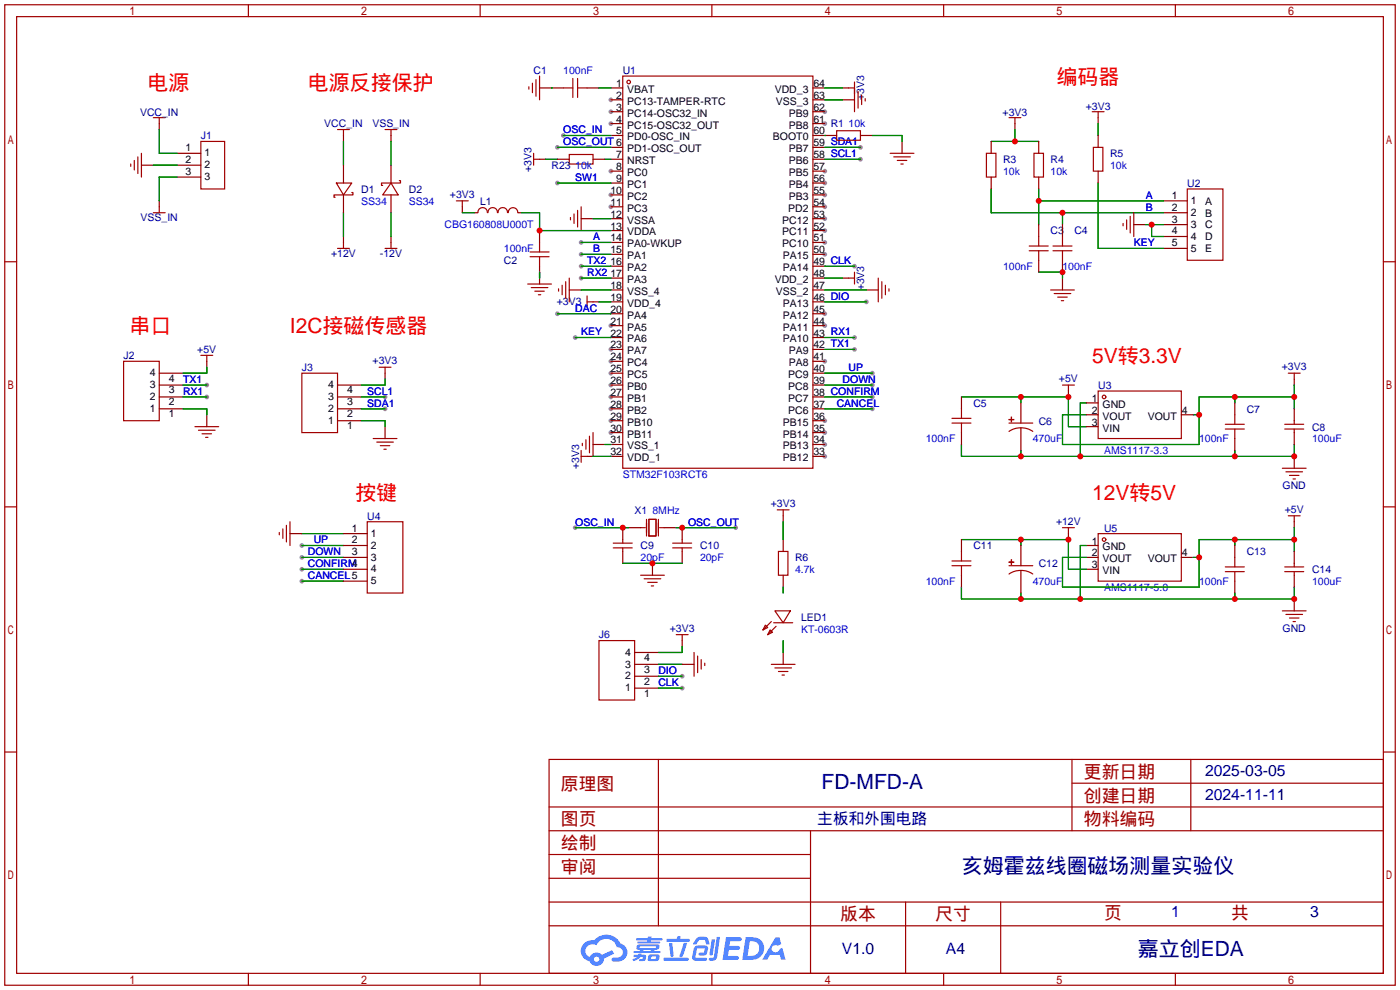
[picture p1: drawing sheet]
<svg xmlns="http://www.w3.org/2000/svg" width="299mm" height="212mm" viewBox="0 0 299 212" stroke-linecap="round" stroke-linejoin="round" font-family="sans-serif">
<g fill="#999">
<circle cx="130.6" cy="21.3" r=".51"/>
<circle cx="130.6" cy="23.9" r=".51"/>
<circle cx="130.6" cy="26.4" r=".51"/>
<circle cx="130.6" cy="36.6" r=".51"/>
<circle cx="130.6" cy="41.7" r=".51"/>
<circle cx="130.6" cy="44.2" r=".51"/>
<circle cx="130.6" cy="69.6" r=".51"/>
<circle cx="130.6" cy="74.7" r=".51"/>
<circle cx="130.6" cy="77.2" r=".51"/>
<circle cx="130.6" cy="79.8" r=".51"/>
<circle cx="130.6" cy="82.3" r=".51"/>
<circle cx="130.6" cy="84.8" r=".51"/>
<circle cx="130.6" cy="87.4" r=".51"/>
<circle cx="130.6" cy="89.9" r=".51"/>
<circle cx="130.6" cy="92.5" r=".51"/>
<circle cx="176.3" cy="97.5" r=".51"/>
<circle cx="176.3" cy="95" r=".51"/>
<circle cx="176.3" cy="92.5" r=".51"/>
<circle cx="176.3" cy="89.9" r=".51"/>
<circle cx="176.3" cy="77.2" r=".51"/>
<circle cx="176.3" cy="69.6" r=".51"/>
<circle cx="176.3" cy="67.1" r=".51"/>
<circle cx="176.3" cy="54.4" r=".51"/>
<circle cx="176.3" cy="51.8" r=".51"/>
<circle cx="176.3" cy="49.3" r=".51"/>
<circle cx="176.3" cy="46.7" r=".51"/>
<circle cx="176.3" cy="44.2" r=".51"/>
<circle cx="176.3" cy="41.7" r=".51"/>
<circle cx="176.3" cy="39.1" r=".51"/>
<circle cx="176.3" cy="36.6" r=".51"/>
<circle cx="176.3" cy="26.4" r=".51"/>
<circle cx="176.3" cy="23.9" r=".51"/>
<circle cx="44.2" cy="82.3" r=".51"/>
<circle cx="44.2" cy="84.8" r=".51"/>
<circle cx="82.3" cy="84.8" r=".51"/>
<circle cx="82.3" cy="87.4" r=".51"/>
<circle cx="64.5" cy="119.1" r=".51"/>
<circle cx="64.5" cy="116.6" r=".51"/>
<circle cx="64.5" cy="124.2" r=".51"/>
<circle cx="64.5" cy="121.7" r=".51"/>
<circle cx="124.2" cy="51.8" r=".51"/>
<circle cx="124.2" cy="54.4" r=".51"/>
<circle cx="182.6" cy="72.1" r=".51"/>
<circle cx="182.6" cy="74.7" r=".51"/>
<circle cx="124.2" cy="56.9" r=".51"/>
<circle cx="124.2" cy="59.4" r=".51"/>
<circle cx="183.9" cy="34" r=".51"/>
<circle cx="183.9" cy="31.5" r=".51"/>
<circle cx="122.9" cy="112.8" r=".51"/>
<circle cx="157.2" cy="112.8" r=".51"/>
<circle cx="120.4" cy="29" r=".51"/>
<circle cx="119.1" cy="31.5" r=".51"/>
<circle cx="186.4" cy="87.4" r=".51"/>
<circle cx="186.4" cy="82.3" r=".51"/>
<circle cx="186.4" cy="79.8" r=".51"/>
<circle cx="186.4" cy="84.8" r=".51"/>
<circle cx="119.1" cy="67.1" r=".51"/>
<circle cx="182.6" cy="56.9" r=".51"/>
<circle cx="185.2" cy="64.5" r=".51"/>
<circle cx="119.1" cy="39.1" r=".51"/>
<circle cx="145.8" cy="147.1" r=".51"/>
<circle cx="145.8" cy="144.5" r=".51"/>
<circle cx="122.9" cy="72.1" r=".51"/>
</g>
<g fill="none" stroke="#a10000" stroke-width=".25">
<path d="M1 1h297.2v209.6h-297.2zM3.6 3.6h292.1v204.4h-292.1zM53.1 1v2.6M102.6 1v2.6M152.1 1v2.6M201.7 1v2.6M251.2 1v2.6M1 55.9h2.6M295.7 55.9h2.5M1 108.3h2.6M295.7 108.3h2.5M1 160.7h2.6"/>
<path d="M117.3 162.3h178.4v45.7h-178.4zM117.3 177.5h178.4M117.3 172.5h178.4M140.7 162.3v35.6M173.2 177.5v30.5M229.1 162.3v15.2M229.1 167.4h66.6M254.5 162.3v15.2M295.7 160.7h2.5M117.3 182.6h55.9M117.3 197.9h178.4M117.3 192.8h178.4"/>
<path d="M117.3 187.7h55.9M193.5 192.8v15.2M213.9 192.8v15.2M53.1 208v2.6M102.6 208v2.6M152.1 208v2.6M201.7 208v2.6M251.2 208v2.6"/>
</g>
<g fill="#5487ff">
<path d="M155.2 200.3h2.6a.48 .48 0 0 1 .7 .4 .48 .48 0 0 1-.6 .4h-1.8l-.2 1.1h1.9a.43 .43 0 0 1 .4 .4 .43 .43 0 0 1-.5 .4h-1.9l-.2 1.3h1.7a.45 .45 0 0 1 .5 .2 .45 .45 0 0 1-.1 .6h-3.3z"/>
<path d="M165.7 200.3h.9l.4 1.5-.8 .3a.84 .84 0 0 0-1.2 .3 .84 .84 0 0 0 .4 1.1 .84 .84 0 0 0 1.1-.4l.1-.2 .6-.3 .7 2.5h-1l-.2-1h-2.1l-.6 1h-1.1z"/>
<path d="M152.1 200.8h.7l-.5 3.1a.36 .36 0 0 1-.3 .3 .36 .36 0 0 1-.4-.3z"/>
<path d="M153.2 200.2h.7l-.6 4.3a1.13 1.13 0 0 1-1.8 .6l.2-.4h.7l.2-.2z"/>
<path d="M148.9 200.6l.6-.4h1a.77 .77 0 0 1 .9 .5l.3 1-.2 .2h-.5l-.3-.9-.2-.2-1 .1-.7 1-.6-.1-.1-.2z"/>
<path d="M148.4 202.4l.6-.3h1.7a.81 .81 0 0 1 .7 .5 .81 .81 0 0 1-.2 .8 .81 .81 0 0 1-.9 .8h-.7a.32 .32 0 0 1-.3-.3 .32 .32 0 0 1 .4-.3h.7l.2-.9-1.6 .1-.4 1.8 2.2 .1a.32 .32 0 0 1 .3 .4 .32 .32 0 0 1-.4 .2h-2.2l-.5-.3-.1-.5z"/>
<path d="M141.9 204.7h5a.33 .33 0 0 1 .3 .3 .33 .33 0 0 1-.3 .3h-4.9l-.2-.1z"/>
<path d="M146.1 201.5h.8l-.7 2a.98 .98 0 0 1-.7 1.1l-.3-.3z"/>
<path d="M143 201.6h.7l.3 2.5a.34 .34 0 0 1-.3 .4 .34 .34 0 0 1-.4-.3z"/>
<path d="M142.5 200.7h2.1l.3-.6h.6l-.1 .6h1.7a.32 .32 0 0 1 .4 .3 .32 .32 0 0 1-.4 .3h-4.5l-.2-.2z"/>
<path d="M135.5 204.1h.9l.1-.3h.6v.3h.8a.82 .82 0 0 1-.5 1.3h-.8v-.4l.7-.1 .1-.3a.68 .68 0 0 0-1 .4l-1.1 .4-.1-.4 .9-.5h-.7z"/>
<path d="M136 200.5h2.4l.1-.3h.7v.3h2.2l.2 .3-.2 .2h-2.3v.2h1.8l.2 .3-.2 .1h-4.5l-.1-.4h2l.1-.2h-2.3l-.1-.2z"/>
<path d="M159.4 200.3l-.8 4.9h1.7a2.5 2.5 0 0 0 3-2.5 2.5 2.5 0 0 0-3.1-2.4zM160.3 201.1a1.61 1.61 0 0 1 2 1.5 1.61 1.61 0 0 1-1.8 1.7h-.7z"/>
<path d="M136.2 202a.55 .55 0 0 0-.2 .8 .55 .55 0 0 0 .7 .2l.1 .3h-1.3v.3l5.4 .1 .3-.2-.2-.2h-1.2l.2-.3a.7 .7 0 0 0 .8-.3 .7 .7 0 0 0 0-.8l-4.2-.1zM136.8 202.3l3.3-.1 .1 .1-.2 .3h-3.2zM137.5 203h1.7l-.2 .3h-1.4z"/>
<path d="M138.6 204.2a1.05 1.05 0 0 0 0 1.2 2.91 2.91 0 0 0 2.2-.2 .98 .98 0 0 0 0-1.2h-1.6zM139.2 204.5l.9-.1 .1 .4-.2 .2-.8-.1z"/>
<path d="M124.9 201.6a2.23 2.23 0 0 0-.7 2.3 2.23 2.23 0 0 0 1.8 1.6 1.58 1.58 0 0 0 1.8 .9 1.58 1.58 0 0 0 1.3-1.5l2.2-1.1-.5-.7-2.1 1a1.65 1.65 0 0 0-2.7 .4 1.45 1.45 0 0 1-.8-1.9 1.45 1.45 0 0 1 2-.7l.3 .1a2.3 2.3 0 0 1 2.3-1.3 2.3 2.3 0 0 1 2 1.7 1.12 1.12 0 0 1 1.3 1 1.12 1.12 0 0 1-1.1 1.2h-.7a.45 .45 0 0 0-.6 .4 .45 .45 0 0 0 .5 .5 2.21 2.21 0 0 0 2.2-.5 2.21 2.21 0 0 0 .5-2.3 2.13 2.13 0 0 0-1.3-1.1 3.3 3.3 0 0 0-5.6-.7l-1.1 .1zM127 205a.57 .57 0 0 1 1.1 0 .57 .57 0 0 1-1.1 0z"/>
</g>
<g fill="none" stroke="#a10000" stroke-width=".25">
<path d="M113 18.5v.6M113.8 17.8v2M114.6 17v3.6M115.3 16.3v5M120.4 18.8h2M122.4 16.8v4M123.4 16.8v4M123.4 18.8h2.1M133.1 16.3h40.6v83.8h-40.6zM181.4 18.8h1.2M182.6 17.5v6.4M183.4 19.6v3.5"/>
<path d="M27.9 35.1v.5M28.7 34.3v2M29.5 33.5v3.6M30.2 32.8v5M32.8 25.1h2.5M34 25.1v1.3M42.9 30.2h5.1v10.2h-5.1zM71.9 39.1h3.3l-1.8 2.6zM72.1 27.7h2.6M73.4 27.7v1.3M82.3 27.7h2.5M83.6 39.1l1.5 2.6h-3.3z"/>
<path d="M83.6 27.7v1.3M85.3 38.6h.3v.5h-4.1v.5h.3M114 32.8v2.5M114 34h1.3M121.7 33h5v2.1h-5zM178.8 27.9h5.1v2.1h-5.1zM184.1 20.3v2.1M184.9 21.1v.5M190.2 32.8h5.1M191 33.5h3.6M191.8 34.3h2M192.5 35.1h.5"/>
<path d="M210.8 32.8h2.1v5h-2.1zM215.6 25.1h2.6M216.9 25.1v1.3M221 32.8h2v5h-2zM233.4 23.9h2.6M233.7 31.5h2v5.1h-2zM234.7 23.9v1.2M32.8 45.5h2.5M34 44.2v1.3M72.1 53.1h2.6M73.4 51.8v1.3M75.2 41.1h.2v.6h-4v.5h.2"/>
<path d="M82.3 53.1h2.5M83.6 51.8v1.3M97.5 42.9h2.6M98.8 42.9v1.3M102.1 45.5a1.01 1.01 0 0 1 1.1-1.1 1.01 1.01 0 0 1 1 1.1M104.3 45.5a1.01 1.01 0 0 1 1-1.1 1.01 1.01 0 0 1 1 1.1M106.4 45.5a1.01 1.01 0 0 1 1.1-1.1 1.01 1.01 0 0 1 1 1.1M108.6 45.5a1.01 1.01 0 0 1 1-1.1 1.01 1.01 0 0 1 1.1 1.1M113.3 53.8h4M113.3 54.9h4M115.3 51.8v2M115.3 54.9v2"/>
<path d="M121.7 59.4v5.1M121.9 46.5v.5M122.7 45.7v2.1M123.4 45v3.5M124.2 44.2v5.1M181.4 59.4h1.2M182.6 58.2v2.5M187.7 59.4v5.1M220 53.6h4M220 52.6h4M222 50.5v2.1M222 53.6v2"/>
<path d="M225 53.6h4.1M225 52.6h4.1M227.1 50.5v2.1M227.1 53.6v2M240 47.8v.5M240.8 47v2M241.6 46.2v3.6M242.3 45.5v5M253.7 40.4h7.7v15.2h-7.7zM26.4 77.2h7.6v12.7h-7.6zM42.9 75.9h2.6M44.2 75.9v1.3"/>
<path d="M64.5 79.8h7.6v12.7h-7.6zM81 78.5h2.6M82.3 78.5v1.3M112.8 60.7h5.1M113.5 61.5h3.6M114.3 62.2h2M115.1 63h.5M119.4 61.7v.5M120.1 61v2M120.9 60.2v3.6M125.5 63.2v2.6M125.5 64.5h1.2"/>
<path d="M188.5 60.2v3.6M189.2 61v2M190 61.7v.5M224.5 62h5.1M225.3 62.7h3.6M226.1 63.5h2M226.8 64.3h.5M275.3 79.8h2.6M276.6 79.8v1.2M41.7 91.2h5M42.4 91.9h3.6M43.2 92.7h2"/>
<path d="M43.9 93.5h.5M79.8 93.7h5M80.5 94.5h3.6M81.3 95.2h2M82 96h.5M124.2 96.3v2.5M124.2 97.5h1.3M124.5 94.7v.5M125.2 94v2M126 93.2v3.6M126.7 92.5v5M203.5 90.4h4"/>
<path d="M203.5 89.4h4M205.5 87.4v2M205.5 90.4v2.1M215.6 89.7h1.1zM215.6 92.2a4.6 4.6 0 0 1 5.1 0M215.6 90.4h5.1M216.2 89.2v1zM227.1 82.3h2.5M228.3 82.3v1.3M234.7 83.6h17.8v10.1h-17.8zM261.9 91.7h4M261.9 90.7h4"/>
<path d="M263.9 88.6v2.1M263.9 91.7v2M274.6 91.7h4M274.6 90.7h4M276.6 89.9v.8M276.6 91.7v.8M59.7 113.8v.5M60.5 113v2.1M61.2 112.3v3.5M62 111.5v5.1M78.5 111.5h7.6v15.2h-7.6zM131.1 117.1h4"/>
<path d="M131.1 116.1h4M133.1 115.3v.8M133.1 117.1v.8M136.9 112.8h1M138.2 111v3.6M138.7 111h1.5v3.6h-1.5zM140.7 111v3.6M141 112.8h1M143.8 117.1h4M143.8 116.1h4M145.8 115.3v.8M145.8 117.1v.8"/>
<path d="M166.1 109h2.6M166.4 117.9h2v5h-2zM167.4 109v1.2M203.5 119.9h4M205.5 117.9v2M216.2 119.6v1zM227.1 112.8h2.5M228.3 112.8v1.2M234.7 114h17.8v10.2h-17.8zM263.9 119.1v2.1M274.1 100.1h5M274.8 100.8h3.6"/>
<path d="M275.3 110.2h2.6M275.6 101.6h2M276.4 102.4h.5M276.6 110.2v1.3M128 136.9h7.6v12.7h-7.6zM136.9 122.9h5.1M137.7 123.7h3.5M138.4 124.5h2.1M139.2 125.2h.5M144.5 135.6h2.6M145.8 135.6v1.3M148.3 139.4v5.1"/>
<path d="M163.6 133.6l.5 .5-1 .5zM164.6 134.6l.5 .5-1 .5zM164.8 132.8l-1.7 1.8M165.4 133.1h4M165.6 130.6h3.3l-1.5 2.5zM165.9 133.9l-1.8 1.7M203.5 120.9h4M205.5 120.9v2M215.6 120.1l1.1 .1zM215.6 122.7a4.6 4.6 0 0 1 5.1 0M215.6 120.9h5.1M261.9 122.2h4"/>
<path d="M261.9 121.2h4M263.9 122.2v2M274.1 130.6h5M274.6 122.2h4M274.6 121.2h4M274.8 131.3h3.6M275.6 132.1h2M276.4 132.8h.5M276.6 120.4v.8M276.6 122.2v.7M149.1 140.2v3.6M149.9 141v2"/>
<path d="M150.6 141.7v.5M164.8 142h5.1M165.6 142.7h3.6M166.4 143.5h2M167.1 144.3h.5"/>
<circle cx="134.4" cy="17.5" r=".38"/>
<circle cx="236" cy="84.8" r=".38"/>
<circle cx="236" cy="115.3" r=".38"/>
</g>
<g fill="none" stroke="#870000" stroke-width=".25">
<path d="M115.3 18.8h5.1M125.5 18.8h2.5M130.6 18.8h2.5M173.7 18.8h2.6M180.1 18.8h1.3M30.2 35.3h2.6M34 26.4v1.3M37.8 32.8h5.1M37.8 35.3h5.1M37.8 37.8h5.1M73.4 29v1.2M73.4 35.3v3.8"/>
<path d="M83.6 29v1.2M83.6 35.3v3.8M115.3 34h1.3M119.1 34h2.6M126.7 34h2.6M130.6 21.3h2.5M130.6 23.9h2.5M130.6 26.4h2.5M130.6 29h2.5M130.6 31.5h2.5M130.6 34h2.5M130.6 36.6h2.5"/>
<path d="M130.6 39.1h2.5M173.7 21.3h2.6M173.7 23.9h2.6M173.7 26.4h2.6M173.7 29h5.1M173.7 31.5h2.6M173.7 34h2.6M173.7 36.6h2.6M173.7 39.1h2.6M180.1 21.3h2.5M183.9 29h2.5M192.8 30.2v2.6"/>
<path d="M211.8 30.2v2.6M211.8 37.8v2.6M216.9 26.4v1.3M222 30.2v2.6M222 37.8v2.6M234.7 25.1v1.3M234.7 29v2.5M234.7 36.6v2.5M34 42.9v1.3M73.4 41.7v3.8M73.4 50.5v1.3M83.6 41.7v3.8"/>
<path d="M83.6 50.5v1.3M98.8 44.2v1.3M101.3 45.5h.8M110.7 45.5h.8M115.3 49.3v2.5M115.3 56.9v3.8M124.2 46.7h2.5M130.6 41.7h2.5M130.6 44.2h2.5M130.6 46.7h2.5M130.6 49.3h2.5M130.6 51.8h2.5"/>
<path d="M130.6 54.4h2.5M130.6 56.9h2.5M130.6 59.4h2.5M173.7 41.7h2.6M173.7 44.2h2.6M173.7 46.7h2.6M173.7 49.3h2.6M173.7 51.8h2.6M173.7 54.4h2.6M173.7 56.9h2.6M173.7 59.4h2.6M180.1 59.4h1.3"/>
<path d="M222 48v2.5M222 55.6v2.6M227.1 48v2.5M227.1 55.6v2.6M227.1 59.4v2.6M242.3 48h2.6M248.7 42.9h5M248.7 45.5h5M248.7 48h5M248.7 50.5h5M248.7 53.1h5M34 79.8h5.1"/>
<path d="M44.2 77.2v1.3M82.3 79.8v1.2M121.7 62h2.5M126.7 64.5h1.3M130.6 79.8h2.5M130.6 62h2.5M130.6 64.5h2.5M130.6 67.1h2.5M130.6 69.6h2.5M130.6 72.1h2.5M130.6 74.7h2.5M130.6 77.2h2.5"/>
<path d="M173.7 79.8h2.6M173.7 62h2.6M173.7 64.5h2.6M173.7 67.1h2.6M173.7 69.6h2.6M173.7 72.1h2.6M173.7 74.7h2.6M173.7 77.2h2.6M185.2 62h2.5M34 87.4h5.1M34 84.8h5.1M34 82.3h5.1"/>
<path d="M44.2 88.6v2.6M72.1 87.4h5.1M72.1 84.8h5.1M72.1 82.3h5.1M72.1 89.9h5.1M82.3 91.2v2.5M125.5 97.5h1.2M126.7 95h2.6M130.6 87.4h2.5M130.6 84.8h2.5M130.6 82.3h2.5M130.6 89.9h2.5"/>
<path d="M130.6 92.5h2.5M130.6 95h2.5M130.6 97.5h2.5M173.7 87.4h2.6M173.7 84.8h2.6M173.7 82.3h2.6M173.7 89.9h2.6M173.7 92.5h2.6M173.7 95h2.6M173.7 97.5h2.6M205.5 84.8v2.6M205.5 92.5v2.5"/>
<path d="M218.2 86.1v4.3M218.2 91.4v4.9M228.3 83.6v1.2M232.2 86.1h2.5M232.2 88.6h2.5M232.2 91.2h2.5M252.5 88.6h2.5M263.9 86.1v2.5M263.9 93.7v2.6M276.6 81v1.3M276.6 87.4v2.5M276.6 92.5v2.5"/>
<path d="M276.6 97.5v2.6M62 114h2.5M73.4 116.6h5.1M73.4 119.1h5.1M73.4 114h5.1M133.1 112.8v2.5M133.1 117.9v2.5M134.4 112.8h2.5M142 112.8h2.5M145.8 112.8v2.5M145.8 117.9v2.5M167.4 110.2v1.3"/>
<path d="M167.4 115.3v2.6M205.5 115.3v2.6M218.2 116.6v4.3M228.3 114v1.3M232.2 116.6h2.5M232.2 119.1h2.5M252.5 119.1h2.5M263.9 116.6v2.5M276.6 111.5v1.3M276.6 117.9v2.5M73.4 121.7h5.1M73.4 124.2h5.1"/>
<path d="M135.6 139.4h5.1M139.4 120.4v2.5M145.8 136.9v1.3M167.4 122.9v2.6M167.4 139.4v2.6M205.5 122.9v2.6M218.2 121.9v4.8M232.2 121.7h2.5M263.9 124.2v2.5M276.6 122.9v2.6M276.6 128v2.6M135.6 147.1h5.1"/>
<path d="M135.6 144.5h5.1M135.6 142h5.1M145.8 142h2.5"/>
</g>
<g fill="none" stroke="#008700" stroke-width=".25">
<path d="M117.9 18.8h.1M128 18.8h2.6M176.3 18.8h3.8M32.8 35.3h5M34 27.7v5.1h3.8M37.8 37.8h-3.8v5.1M73.4 30.2v5.1M83.6 30.2v5.1M116.6 34h2.5M119.1 31.5h11.5M119.1 39.1h11.5M120.4 29h10.2"/>
<path d="M129.3 34h1.3M176.3 29h.1M176.3 34h7.6M176.3 31.5h7.6M176.3 21.3h3.8M186.4 29h6.4v1.2M211.8 30.2h10.2M216.9 27.7v2.5M234.7 26.4v2.6M234.7 39.1v14h14M73.4 45.5v5M83.6 45.5v5"/>
<path d="M98.8 45.5h2.5M111.5 45.5h3.8v3.8h15.3M115.3 58.2v1.2M124.2 51.8h6.4M124.2 54.4h6.4M124.2 56.9h6.4M124.2 59.4h6.4M126.7 46.7h3.9M176.3 56.9h6.3M176.3 59.4h3.8M211.8 40.4v5.1h36.9M222 58.2h5.1v1.2"/>
<path d="M222 40.4v7.6M222 42.9h26.7M227.1 45.5v2.5M244.9 48h3.8M246.1 48v2.5h2.6M44.2 78.5v1.3h-5.1M119.1 67.1h11.5M122.9 72.1h7.7M124.2 62h6.4M128 64.5h2.6M176.3 79.8h10.1M176.3 72.1h6.3"/>
<path d="M176.3 74.7h6.3M176.3 64.5h8.9M176.3 62h8.9M39.1 84.8h5.1M39.1 87.4h5.1v1.2M39.1 82.3h5.1M77.2 84.8h5.1M77.2 87.4h5.1M77.2 89.9h5.1v1.3M82.3 81v1.3h-5.1M126.7 97.5h3.9M129.3 95h1.3"/>
<path d="M176.3 84.8h10.1M176.3 87.4h10.1M176.3 82.3h10.1M205.5 84.8h22.8v6.4h3.9M205.5 95v2.5h71.1v-2.5M218.2 84.8v1.3M218.2 96.3v1.2M232.2 86.1h-1.3v11.4M255 88.6h1.3M263.9 84.8v1.3M263.9 96.3v1.2M276.6 84.8h-20.3v10.2h-29.2v-6.4h5.1"/>
<path d="M276.6 82.3v5.1M64.5 119.1h8.9M64.5 116.6h8.9M64.5 114h8.9M122.9 112.8h11.5M144.5 112.8h12.7M167.4 111.5v3.8M205.5 115.3h22.8v6.4h3.9M218.2 115.3v1.3M232.2 116.6h-1.3v11.4M255 119.1h1.3M263.9 115.3v1.3"/>
<path d="M276.6 112.8v5.1M276.6 115.3h-20.3v10.2h-29.2v-6.4h5.1M64.5 121.7h8.9M64.5 124.2h8.9M133.1 120.4h12.7M145.8 138.2v1.2h-5.1M167.4 125.5v1.2M167.4 136.9v2.5M205.5 125.5v2.5h71.1v-2.5M218.2 126.7v1.3M263.9 126.7v1.3M140.7 147.1h5.1"/>
<path d="M140.7 142h5.1M140.7 144.5h5.1"/>
</g>
<g fill="#c00">
<circle cx="218.2" cy="84.8" r=".63"/>
<circle cx="228.3" cy="84.8" r=".63"/>
<circle cx="276.6" cy="84.8" r=".63"/>
<circle cx="263.9" cy="84.8" r=".63"/>
<circle cx="256.3" cy="88.6" r=".63"/>
<circle cx="218.2" cy="97.5" r=".63"/>
<circle cx="263.9" cy="97.5" r=".63"/>
<circle cx="276.6" cy="97.5" r=".63"/>
<circle cx="230.9" cy="97.5" r=".63"/>
<circle cx="218.2" cy="115.3" r=".63"/>
<circle cx="228.3" cy="115.3" r=".63"/>
<circle cx="276.6" cy="115.3" r=".63"/>
<circle cx="263.9" cy="115.3" r=".63"/>
<circle cx="256.3" cy="119.1" r=".63"/>
<circle cx="218.2" cy="128" r=".63"/>
<circle cx="263.9" cy="128" r=".63"/>
<circle cx="276.6" cy="128" r=".63"/>
<circle cx="230.9" cy="128" r=".63"/>
<circle cx="216.9" cy="30.2" r=".63"/>
<circle cx="227.1" cy="58.2" r=".63"/>
<circle cx="227.1" cy="45.5" r=".63"/>
<circle cx="222" cy="42.9" r=".63"/>
<circle cx="246.1" cy="48" r=".63"/>
<circle cx="139.4" cy="120.4" r=".63"/>
<circle cx="133.1" cy="112.8" r=".63"/>
<circle cx="145.8" cy="112.8" r=".63"/>
<circle cx="115.3" cy="49.3" r=".63"/>
</g>
<g font-size="4.5" fill="#f00">
<text x="225.8" y="17.9">编码器</text>
<text x="31.5" y="19.2">电源</text>
<text x="65.8" y="19.2">电源反接保护</text>
<text x="27.7" y="71.2">串口</text>
<text x="62" y="71.2">I2C接磁传感器</text>
<text x="233.4" y="77.6">5V转3.3V</text>
<text x="75.9" y="106.8">按键</text>
<text x="233.4" y="106.8">12V转5V</text>
</g>
<g font-size="4.5" fill="#000080">
<text x="175.6" y="168.7">FD-MFD-A</text>
<text x="205.6" y="186.5">亥姆霍兹线圈磁场测量实验仪</text>
<text x="243.2" y="204.3">嘉立创EDA</text>
</g>
<g font-size="3.8" fill="#a00000">
<text x="231.6" y="166.2">更新日期</text>
<text x="119.9" y="168.8">原理图</text>
<text x="231.6" y="171.3">创建日期</text>
<text x="119.9" y="176.4">图页</text>
<text x="231.6" y="176.4">物料编码</text>
<text x="119.9" y="181.5">绘制</text>
<text x="119.9" y="186.6">审阅</text>
<text x="179.6" y="196.7">版本</text>
<text x="199.9" y="196.7">尺寸</text>
<text x="236" y="196.5">页</text>
<text x="263.1" y="196.5">共</text>
</g>
<g font-size="3.4" fill="#000080">
<text x="257.6" y="165.9">2025-03-05</text>
<text x="257.6" y="170.9">2024-11-11</text>
<text x="174.7" y="176">主板和外围电路</text>
<text x="250.3" y="196.1">1</text>
<text x="280" y="196.1">3</text>
<text x="179.9" y="204">V1.0</text>
<text x="202.2" y="204">A4</text>
</g>
<g font-size="2.2" fill="#000080">
<text x="114" y="15.8">C1</text>
<text x="133.1" y="15.8">U1</text>
<text x="184.7" y="21.4" transform="rotate(-90 184.7 21.4)">+3V3</text>
<text x="232" y="23.4">+3V3</text>
<text x="29.9" y="24.7">VCC_IN</text>
<text x="42.9" y="29.8">J1</text>
<text x="69.3" y="27.2">VCC_IN</text>
<text x="79.6" y="27.2">VSS_IN</text>
<text x="177.5" y="27.2">R1</text>
<text x="214.3" y="24.7">+3V3</text>
<text x="214.4" y="34.9">R3</text>
<text x="224.5" y="34.9">R4</text>
<text x="237.2" y="33.6">R5</text>
<text x="77.2" y="41.2">D1</text>
<text x="87.4" y="41.2">D2</text>
<text x="113.6" y="36.7" transform="rotate(-90 113.6 36.7)">+3V3</text>
<text x="117.9" y="36.1">R23</text>
<text x="253.7" y="39.9">U2</text>
<text x="30" y="47.3">VSS_IN</text>
<text x="96.2" y="42.3">+3V3</text>
<text x="102.6" y="43.7">L1</text>
<text x="224.5" y="50.1">C3</text>
<text x="229.6" y="50.1">C4</text>
<text x="70.8" y="54.9">+12V</text>
<text x="81.2" y="54.9">-12V</text>
<text x="107.7" y="56.4">C2</text>
<text x="119" y="65.2">+3V3</text>
<text x="184.7" y="62.1" transform="rotate(-90 184.7 62.1)">+3V3</text>
<text x="26.4" y="76.8">J2</text>
<text x="42.2" y="75.3">+5V</text>
<text x="79.6" y="77.9">+3V3</text>
<text x="64.5" y="79.3">J3</text>
<text x="226.3" y="81.7">+5V</text>
<text x="234.7" y="83.1">U3</text>
<text x="274" y="79.2">+3V3</text>
<text x="208" y="86.9">C5</text>
<text x="266.4" y="88.2">C7</text>
<text x="222" y="90.7">C6</text>
<text x="280.4" y="92">C8</text>
<text x="123.8" y="100.2" transform="rotate(-90 123.8 100.2)">+3V3</text>
<text x="274.1" y="104.6">GND</text>
<text x="78.5" y="111.1">U4</text>
<text x="135.6" y="109.8">X1</text>
<text x="164.7" y="108.4">+3V3</text>
<text x="225.7" y="112.2">+12V</text>
<text x="236" y="113.6">U5</text>
<text x="274.6" y="109.6">+5V</text>
<text x="136.9" y="117.4">C9</text>
<text x="149.6" y="117.4">C10</text>
<text x="169.9" y="119.9">R6</text>
<text x="208" y="117.4">C11</text>
<text x="266.4" y="118.7">C13</text>
<text x="222" y="121.2">C12</text>
<text x="280.4" y="122.5">C14</text>
<text x="128" y="136.5">J6</text>
<text x="143.1" y="135">+3V3</text>
<text x="171.2" y="132.6">LED1</text>
<text x="274.1" y="135">GND</text>
</g>
<g font-size="2.2" fill="#00f">
<text x="120.4" y="15.8">100nF</text>
<text x="120.4" y="28.5">OSC_IN</text>
<text x="181.4" y="27.2">10k</text>
<text x="120.4" y="31">OSC_OUT 6</text>
<text x="122.9" y="36.1">10k</text>
<text x="122.9" y="38.7">SW1</text>
<text x="214.4" y="37.4">10k</text>
<text x="224.5" y="37.4">10k</text>
<text x="237.2" y="36.1">10k</text>
<text x="77.2" y="43.7">SS34</text>
<text x="87.4" y="43.7">SS34</text>
<text x="244.9" y="45">B</text>
<text x="244.9" y="42.5">A</text>
<text x="95" y="48.8">CBG160808U000T</text>
<text x="107.7" y="53.9">100nF</text>
<text x="126.7" y="51.4">A</text>
<text x="126.7" y="53.9">B</text>
<text x="242.3" y="52.6">KEY</text>
<text x="125.5" y="56.4">TX2</text>
<text x="125.5" y="59">RX2</text>
<text x="214.4" y="57.7">100nF</text>
<text x="227.1" y="57.7">100nF</text>
<text x="122.9" y="66.6">DAC</text>
<text x="124.2" y="71.7">KEY</text>
<text x="39.1" y="81.8">TX1</text>
<text x="180.1" y="81.8">DOWN</text>
<text x="181.4" y="79.3">UP</text>
<text x="39.1" y="84.4">RX1</text>
<text x="78.5" y="84.4">SCL1</text>
<text x="78.5" y="86.9">SDA1</text>
<text x="178.8" y="86.9">CANCEL</text>
<text x="197.9" y="94.5">100nF</text>
<text x="220.7" y="94.5">470uF</text>
<text x="256.3" y="94.5">100nF</text>
<text x="280.4" y="94.5">100uF</text>
<text x="236" y="97.1">AMS1117-3.3</text>
<text x="133.1" y="102.2">STM32F103RCT6</text>
<text x="122.9" y="112.3">OSC_IN</text>
<text x="139.4" y="109.8">8MHz</text>
<text x="147.1" y="112.3">OSC_OUT</text>
<text x="65.8" y="118.7">DOWN</text>
<text x="67.1" y="116.1">UP</text>
<text x="136.9" y="119.9">20pF</text>
<text x="149.6" y="119.9">20pF</text>
<text x="65.8" y="123.8">CANCEL5</text>
<text x="65.8" y="121.2">CONFIRM</text>
<text x="169.9" y="122.5">4.7k</text>
<text x="197.9" y="125">100nF</text>
<text x="220.7" y="125">470uF</text>
<text x="256.3" y="125">100nF</text>
<text x="280.4" y="125">100uF</text>
<text x="236" y="126.3">AMS1117-5.0</text>
<text x="171.2" y="135.2">KT-0603R</text>
<text x="140.7" y="146.6">CLK</text>
<text x="140.7" y="144.1">DIO</text>
</g>
<g font-size="2.2">
<text x="131.7" y="18.6">1</text>
<text x="131.7" y="21.1">2</text>
<text x="131.7" y="23.7">3</text>
<text x="134" y="19.9">VBAT</text>
<text x="134" y="22.4">PC13-TAMPER-RTC</text>
<text x="165.6" y="19.9">VDD_3</text>
<text x="165.8" y="22.4">VSS_3</text>
<text x="173.9" y="23.7">62</text>
<text x="173.9" y="21.1">63</text>
<text x="173.9" y="18.6">64</text>
<text x="131.7" y="26.2">4</text>
<text x="131.7" y="28.7">5</text>
<text x="134" y="24.9">PC14-OSC32_IN</text>
<text x="134" y="27.5">PC15-OSC32_OUT</text>
<text x="168.6" y="27.5">PB8</text>
<text x="168.6" y="24.9">PB9</text>
<text x="173.9" y="28.7">60</text>
<text x="173.9" y="26.2">61</text>
<text x="39.6" y="32.3">1</text>
<text x="39.6" y="34.9">2</text>
<text x="43.7" y="33.4">1</text>
<text x="43.7" y="36">2</text>
<text x="131.7" y="33.8">7</text>
<text x="134" y="30">PD0-OSC_IN</text>
<text x="134" y="32.6">PD1-OSC_OUT</text>
<text x="134" y="35.1">NRST</text>
<text x="165.2" y="30">BOOT0</text>
<text x="168.6" y="35.1">PB6</text>
<text x="168.6" y="32.6">PB7</text>
<text x="173.9" y="33.8">58 SCL1</text>
<text x="173.9" y="31.3">59 SDA1</text>
<text x="39.6" y="37.4">3</text>
<text x="43.7" y="38.5">3</text>
<text x="130.5" y="41.4">10</text>
<text x="131.7" y="36.4">8</text>
<text x="131.7" y="38.9">9</text>
<text x="134" y="37.6">PC0</text>
<text x="134" y="40.2">PC1</text>
<text x="168.6" y="40.2">PB4</text>
<text x="168.6" y="37.6">PB5</text>
<text x="173.9" y="41.4">55</text>
<text x="173.9" y="38.9">56</text>
<text x="173.9" y="36.4">57</text>
<text x="130.5" y="44">11</text>
<text x="130.5" y="46.5">12</text>
<text x="134" y="42.7">PC2</text>
<text x="134" y="45.3">PC3</text>
<text x="134" y="47.8">VSSA</text>
<text x="167.2" y="47.8">PC12</text>
<text x="168.4" y="45.3">PD2</text>
<text x="168.6" y="42.7">PB3</text>
<text x="173.9" y="46.5">53</text>
<text x="173.9" y="44">54</text>
<text x="250.5" y="42.5">1</text>
<text x="250.5" y="45">2</text>
<text x="250.5" y="47.6">3</text>
<text x="254.5" y="43.6">1</text>
<text x="254.5" y="46.1">2</text>
<text x="257.6" y="43.7">A</text>
<text x="257.6" y="46.3">B</text>
<text x="130.5" y="49.1">13</text>
<text x="130.5" y="51.6">14</text>
<text x="134" y="50.3">VDDA</text>
<text x="134" y="52.9">PA0-WKUP</text>
<text x="167.2" y="52.9">PC10</text>
<text x="167.2" y="50.3">PC11</text>
<text x="173.9" y="51.6">51</text>
<text x="173.9" y="49.1">52</text>
<text x="250.5" y="50.1">4</text>
<text x="250.5" y="52.6">5</text>
<text x="254.5" y="48.7">3</text>
<text x="254.5" y="51.2">4</text>
<text x="254.5" y="53.8">5</text>
<text x="257.6" y="48.8">C</text>
<text x="257.6" y="51.4">D</text>
<text x="257.6" y="53.9">E</text>
<text x="130.5" y="54.1">15</text>
<text x="130.5" y="56.7">16</text>
<text x="130.5" y="59.2">17</text>
<text x="134" y="55.4">PA1</text>
<text x="134" y="58">PA2</text>
<text x="167.3" y="58">PA14</text>
<text x="167.3" y="55.4">PA15</text>
<text x="173.9" y="59.2">48</text>
<text x="173.9" y="56.7">49 CLK</text>
<text x="173.9" y="54.1">50</text>
<text x="130.5" y="61.8">18</text>
<text x="130.5" y="64.3">19</text>
<text x="134" y="60.5">PA3</text>
<text x="134" y="63">VSS_4</text>
<text x="134" y="65.6">VDD_4</text>
<text x="165.6" y="60.5">VDD_2</text>
<text x="165.8" y="63">VSS_2</text>
<text x="167.3" y="65.6">PA13</text>
<text x="173.9" y="64.3">46 DIO</text>
<text x="173.9" y="61.8">47</text>
<text x="130.5" y="66.8">20</text>
<text x="130.5" y="69.4">21</text>
<text x="130.5" y="71.9">22</text>
<text x="134" y="68.1">PA4</text>
<text x="134" y="70.7">PA5</text>
<text x="167.3" y="70.7">PA11</text>
<text x="167.3" y="68.1">PA12</text>
<text x="173.9" y="71.9">43 RX1</text>
<text x="173.9" y="69.4">44</text>
<text x="173.9" y="66.8">45</text>
<text x="130.5" y="74.5">23</text>
<text x="130.5" y="77">24</text>
<text x="134" y="73.2">PA6</text>
<text x="134" y="75.7">PA7</text>
<text x="167.3" y="73.2">PA10</text>
<text x="168.6" y="75.7">PA9</text>
<text x="173.9" y="77">41</text>
<text x="173.9" y="74.5">42 TX1</text>
<text x="32" y="83">3</text>
<text x="32" y="80.4">4</text>
<text x="36.1" y="81.5">4</text>
<text x="70.1" y="83">4</text>
<text x="130.5" y="79.5">25</text>
<text x="130.5" y="82.1">26</text>
<text x="134" y="78.3">PC4</text>
<text x="134" y="80.8">PC5</text>
<text x="134" y="83.4">PB0</text>
<text x="168.4" y="83.4">PC8</text>
<text x="168.4" y="80.8">PC9</text>
<text x="168.6" y="78.3">PA8</text>
<text x="173.9" y="82.1">39</text>
<text x="173.9" y="79.5">40</text>
<text x="32" y="88">1</text>
<text x="32" y="85.5">2</text>
<text x="36.1" y="89.2">1</text>
<text x="36.1" y="86.6">2</text>
<text x="36.1" y="84.1">3</text>
<text x="70.1" y="88">2</text>
<text x="70.1" y="85.5">3</text>
<text x="74.2" y="89.2">2</text>
<text x="74.2" y="86.6">3</text>
<text x="74.2" y="84.1">4</text>
<text x="130.5" y="84.6">27</text>
<text x="130.5" y="87.2">28</text>
<text x="130.5" y="89.7">29</text>
<text x="134" y="85.9">PB1</text>
<text x="134" y="88.4">PB2</text>
<text x="168.4" y="88.4">PC6</text>
<text x="168.4" y="85.9">PC7</text>
<text x="173.9" y="89.7">36</text>
<text x="173.9" y="87.2">37</text>
<text x="173.9" y="84.6">38 CONFIRM</text>
<text x="233.3" y="85.9">1</text>
<text x="233.3" y="88.4">2</text>
<text x="235.6" y="87.2">GND</text>
<text x="235.6" y="89.7">VOUT</text>
<text x="245.3" y="89.7">VOUT</text>
<text x="252.6" y="88.4">4</text>
<text x="70.1" y="90.6">1</text>
<text x="74.2" y="91.7">1</text>
<text x="130.5" y="92.2">30</text>
<text x="130.5" y="94.8">31</text>
<text x="134" y="91">PB10</text>
<text x="134" y="93.5">PB11</text>
<text x="167.3" y="93.5">PB14</text>
<text x="167.3" y="91">PB15</text>
<text x="173.9" y="94.8">34</text>
<text x="173.9" y="92.2">35</text>
<text x="233.3" y="91">3</text>
<text x="235.6" y="92.2">VIN</text>
<text x="130.5" y="97.3">32</text>
<text x="134" y="96.1">VSS_1</text>
<text x="134" y="98.6">VDD_1</text>
<text x="167.3" y="98.6">PB12</text>
<text x="167.3" y="96.1">PB13</text>
<text x="173.9" y="97.3">33</text>
<text x="75.2" y="113.6">1</text>
<text x="75.2" y="116.1">2</text>
<text x="75.2" y="118.7">3</text>
<text x="79.2" y="114.7">1</text>
<text x="79.2" y="117.3">2</text>
<text x="79.2" y="119.8">3</text>
<text x="233.3" y="116.4">1</text>
<text x="233.3" y="118.9">2</text>
<text x="235.6" y="117.6">GND</text>
<text x="252.6" y="118.9">4</text>
<text x="75.2" y="121.2">4</text>
<text x="79.2" y="122.3">4</text>
<text x="79.2" y="124.9">5</text>
<text x="233.3" y="121.5">3</text>
<text x="235.6" y="120.2">VOUT</text>
<text x="235.6" y="122.7">VIN</text>
<text x="245.3" y="120.2">VOUT</text>
<text x="133.6" y="142.7">3</text>
<text x="133.6" y="140.1">4</text>
<text x="137.7" y="143.8">3</text>
<text x="137.7" y="141.2">4</text>
<text x="133.6" y="147.7">1</text>
<text x="133.6" y="145.2">2</text>
<text x="137.7" y="148.9">1</text>
<text x="137.7" y="146.3">2</text>
</g>
</svg>
